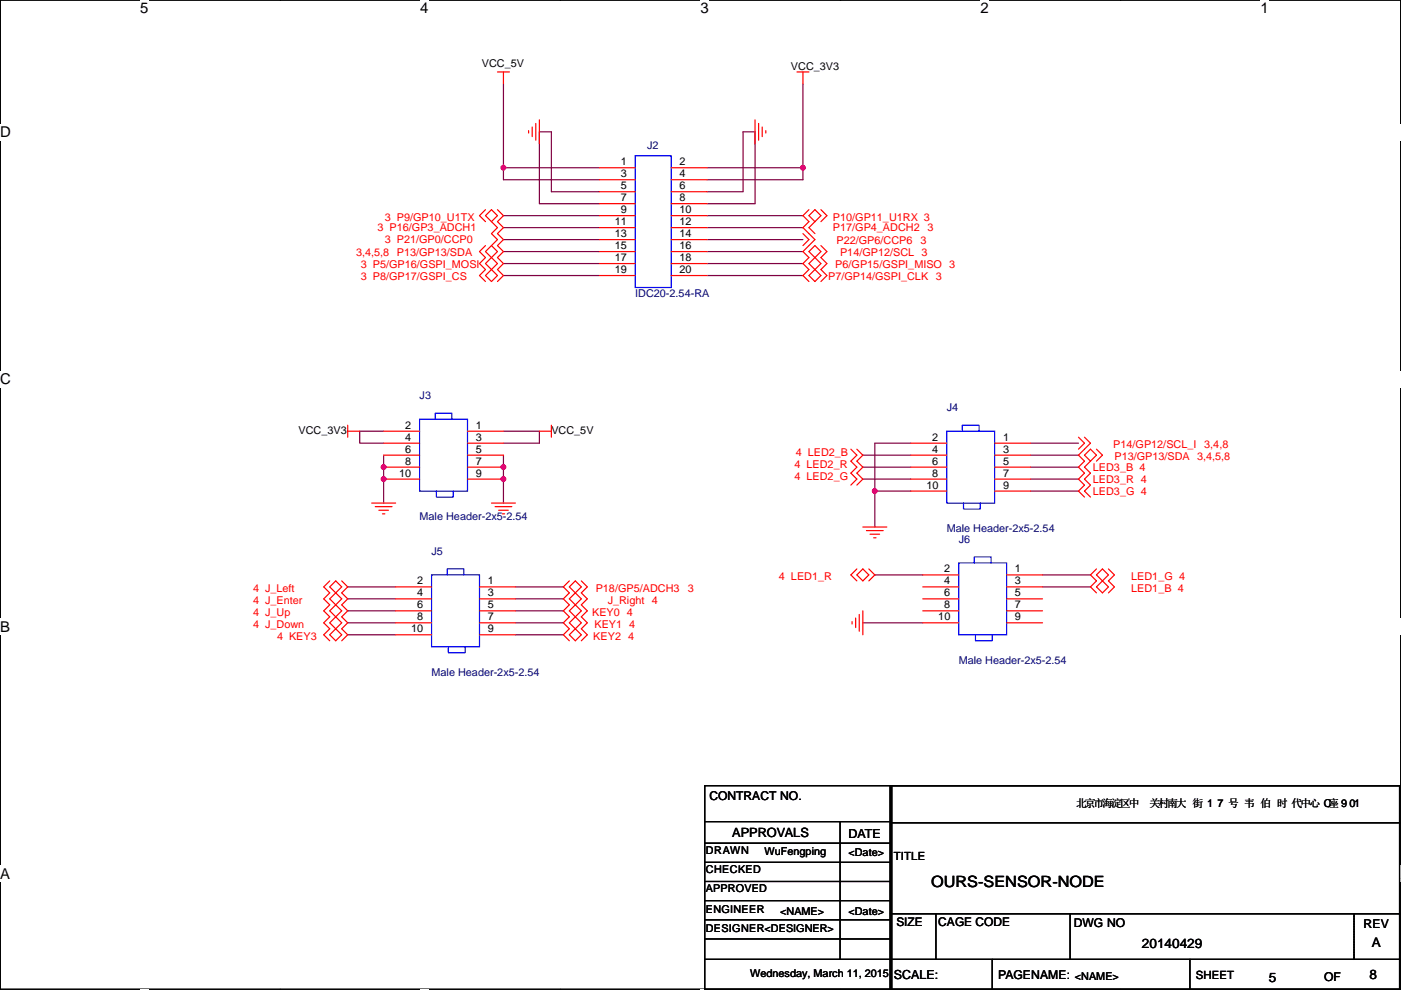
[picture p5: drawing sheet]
<svg xmlns="http://www.w3.org/2000/svg" width="297mm" height="210mm" viewBox="0 0 297 210" stroke-linecap="round" stroke-linejoin="round" font-family="sans-serif">
<path d="M.1 0h296.9v209.8h-296.9z" fill="none" stroke="#000" stroke-width=".25"/>
<g fill="#fff">
<path d="M29.7 0h1.8v3.5h-1.8z"/>
<path d="M29.7 209.8l1.8 .1z"/>
</g>
<path d="M59.4 0h.1M59.4 209.8h.1" fill="none" stroke="#000" stroke-width=".25"/>
<g fill="#fff">
<path d="M89.1 0h1.8v3.5h-1.8z"/>
<path d="M89.1 209.8l1.8 .1z"/>
</g>
<path d="M118.8 0h.1M118.8 209.8h.1" fill="none" stroke="#000" stroke-width=".25"/>
<g fill="#fff">
<path d="M148.5 0h1.8v3.5h-1.8z"/>
<path d="M148.5 209.8l1.8 .1z"/>
</g>
<path d="M178.2 0h.1M178.2 209.8h.1" fill="none" stroke="#000" stroke-width=".25"/>
<g fill="#fff">
<path d="M207.9 0h1.7v3.5h-1.7z"/>
<path d="M207.9 209.8l1.7 .1z"/>
</g>
<path d="M237.6 0h.1M237.6 209.8h.1" fill="none" stroke="#000" stroke-width=".25"/>
<g fill="#fff">
<path d="M267.3 0h1.7v3.5h-1.7z"/>
<path d="M267.3 209.8l1.7 .1z"/>
<path d="M.1 26.2h2.2v3.6h-2.2z"/>
<path d="M297 26.2v3.6z"/>
<path d="M.1 78.7h2.2v3.5h-2.2z"/>
<path d="M297 78.7v3.5z"/>
</g>
<path d="M.1 52.5h.1M297 52.5h.1" fill="none" stroke="#000" stroke-width=".25"/>
<g fill="#fff">
<path d="M.1 131.1h2.1v3.6h-2.1z"/>
<path d="M297 131.1v3.6z"/>
</g>
<path d="M.1 104.9h.1M297 104.9h.1" fill="none" stroke="#000" stroke-width=".25"/>
<g fill="#fff">
<path d="M0 183.6h2.2v3.5h-2.2z"/>
<path d="M297 183.6v3.5z"/>
</g>
<g fill="none" stroke="#000" stroke-width=".25">
<path d="M.1 157.4h.1M297 157.4h.1M149.4 166.6h39.6v43.2h-39.6zM149.4 174.3h39.4M149.4 178.8h39.4M178.1 174.3v29.2M188.8 166.6h107.9v43.2h-107.9zM188.8 166.6h.2v43.2h-.2zM189 174.5h108M296.7 166.6h-107.9v43.2M297 174.5h.1M149.4 182.9h39.4"/>
<path d="M149.4 187h39.4M149.4 191h39.4M149.4 195.1h39.4M149.4 199.2h39.4M188.8 193.8h107.9M198.4 193.8v9.7M226.9 193.8v9.7M287.1 193.8v9.7M149.4 203.5h147.3M188.8 209.8h.1M210.4 209.8h.1M210.4 203.5v6.3"/>
<path d="M252.3 209.8h.1M252.3 203.5v6.3"/>
</g>
<g fill="none" stroke="#800040" stroke-width=".25">
<path d="M106.7 17.8v17.8M170.2 17.8v17.8M106.7 35.6v2.5h20.4M106.7 35.6h20.4M149.9 35.6h20.3M170.2 35.6v2.5h-20.3M106.7 45.7h20.4M106.7 48.3h20.4M106.7 50.8h20.4M106.7 53.4h20.4M106.7 55.9h20.4M106.7 58.4h20.4"/>
<path d="M127.1 40.7h-10.2v-12.7h-2.5v15.2h12.7M149.9 40.7h7.6v-12.7h2.6v15.2h-10.2M149.9 45.7h20.3M149.9 48.3h20.3M149.9 50.8h20.3M149.9 53.4h20.3M149.9 55.9h20.3M149.9 58.4h20.3M81.3 91.5h-5v2.5h5M81.3 96.5v10.2M106.7 96.5v10.2M106.7 91.5h7.7v2.5h-7.7"/>
<path d="M182.9 99.1h10.2M182.9 96.5h10.2M193.1 94h-7.6v10.2M218.5 99.1h10.2M218.5 96.5h10.2M218.5 94h10.2M182.9 101.6h10.2M185.5 104.2h7.6M185.5 104.2v7.6M218.5 101.6h10.2M218.5 104.2h10.2M73.7 129.6h10.2"/>
<path d="M73.7 127h10.2M73.7 132.1h10.2M73.7 124.5h10.2M73.7 134.6h10.2M109.3 132.1h10.1M109.3 129.6h10.1M109.3 127h10.1M109.3 124.5h10.1M109.3 134.6h10.1M182.9 132.1h12.7M185.5 121.9h10.1M221 124.5h10.2"/>
<path d="M221 121.9h10.2"/>
</g>
<g fill="#f0f" stroke="#f0f" stroke-width=".25">
<circle cx="170.2" cy="35.6" r=".5"/>
<circle cx="106.7" cy="35.6" r=".5"/>
<circle cx="106.7" cy="99.1" r=".5"/>
<circle cx="81.3" cy="101.6" r=".5"/>
<circle cx="106.7" cy="101.6" r=".5"/>
<circle cx="81.3" cy="99.1" r=".5"/>
<circle cx="185.5" cy="104.1" r=".5"/>
</g>
<g fill="none" stroke="#f00" stroke-width=".25">
<path d="M105.5 15.3h2.5M106.7 15.3v2.5M169 15.3h2.5M170.2 15.3v2.5M112.1 27.7v.5M112.8 26.9v2.1M113.6 26.2v3.5M114.4 25.4v5.1M127.1 35.6h7.6M127.1 38.1h7.6M142.3 35.6h7.6M142.3 38.1h7.6"/>
<path d="M160.1 25.4v5.1M160.8 26.2v3.5M161.6 26.9v2.1M162.4 27.7v.5M102.9 52.1l-1.2 1.3 1.2 1.2-1.2 1.3 1.2 1.3-1.2 1.2 1.2 1.3M102.9 44.5l-1.2 1.2 1.2 1.3M102.9 45.7l1.3-1.2 1.3 1.2-1.3 1.3zM104.2 57.2l1.3 1.2-1.3 1.3-1.3-1.3zM104.2 54.6l1.3 1.3-1.3 1.3M104.2 52.1l1.3 1.3-1.3 1.2M104.2 54.6l-1.3 1.3 1.3 1.3M104.2 52.1l-1.3 1.3 1.3 1.2"/>
<path d="M104.2 47l1.3 1.3-1.3 1.3 1.3 1.2-1.3 1.3M105.5 44.5l1.2 1.2-1.2 1.3 1.2 1.3-1.2 1.3 1.2 1.2-1.2 1.3 1.2 1.3-1.2 1.2 1.2 1.3-1.2 1.3 1.2 1.2-1.2 1.3M127.1 40.7h7.6M127.1 43.2h7.6M127.1 45.7h7.6M127.1 48.3h7.6M127.1 50.8h7.6M127.1 53.4h7.6M127.1 55.9h7.6M127.1 58.4h7.6M142.3 40.7h7.6M142.3 43.2h7.6"/>
<path d="M142.3 45.7h7.6M142.3 48.3h7.6M142.3 50.8h7.6M142.3 53.4h7.6M142.3 55.9h7.6M142.3 58.4h7.6M170.2 49.6l1.3 1.2-1.3 1.3M171.5 44.5l-1.3 1.2 1.3 1.3-1.3 1.3 2.6 2.5-2.6 2.6 1.3 1.2-1.3 1.3 1.3 1.3-1.3 1.2 1.3 1.3M171.5 58.4l1.3-1.2 1.3 1.2-1.3 1.3zM172.8 54.6l1.3 1.3-1.3 1.3M172.8 52.1l1.3 1.3-1.3 1.2-1.3-1.2zM172.8 44.5l1.3 1.2-1.3 1.3-1.3-1.3z"/>
<path d="M172.8 47l-1.3 1.3 1.3 1.3M172.8 54.6l-1.3 1.3 1.3 1.3M174.1 52.1l1.2 1.3-1.2 1.2 1.2 1.3-1.2 1.3 1.2 1.2-1.2 1.3M174.1 44.5l1.2 1.2-1.2 1.3M73.7 91.5h2.6M73.7 90.2v2.5M81.3 91.5h7.7M81.3 94h7.7M81.3 96.5h7.7M81.3 99.1h7.7M99.1 91.5h7.6M99.1 94h7.6"/>
<path d="M99.1 96.5h7.6M99.1 99.1h7.6M114.4 91.5h2.5M116.9 90.2v2.5M180.4 95.3l1.3 1.2-1.3 1.3 1.3 1.3-1.3 1.3 1.3 1.2-1.3 1.3M181.7 95.3l1.2 1.2-1.2 1.3 1.2 1.3-1.2 1.3 1.2 1.2-1.2 1.3M193.1 94h7.6M193.1 96.5h7.6M193.1 99.1h7.6M210.9 94h7.6M210.9 96.5h7.6M210.9 99.1h7.6"/>
<path d="M228.7 92.7l1.2 1.3-1.2 1.3M229.9 92.7l1.3 1.3-2.5 2.5 1.2 1.3-1.2 1.3 1.2 1.3-1.2 1.2 1.2 1.3-1.2 1.3 1.2 1.2M229.9 96.5l1.3-1.2 1.3 1.2-1.3 1.3zM231.2 97.8l-1.3 1.3 1.3 1.3-1.3 1.2 1.3 1.3-1.3 1.3 1.3 1.2M232.5 95.3l1.2 1.2-1.2 1.3M78.8 106.7h5.1M79.6 107.5h3.5M80.3 108.2h2.1M81.1 109h.5M81.3 101.6h7.7M99.1 101.6h7.6M104.2 106.7h5.1"/>
<path d="M105 107.5h3.5M105.7 108.2h2.1M106.5 109h.5M182.9 111.8h5.1M183.7 112.5h3.6M184.5 113.3h2M185.2 114.1h.5M193.1 101.6h7.6M193.1 104.2h7.6M210.9 101.6h7.6M210.9 104.2h7.6M69.9 123.2l-1.3 1.3 1.3 1.3-1.3 1.2 1.3 1.3-1.3 1.3 1.3 1.2-1.3 1.3 1.3 1.3-1.3 1.2 1.3 1.3"/>
<path d="M69.9 124.5l1.3-1.3 1.3 1.3-1.3 1.3zM71.2 125.8l1.3 1.2-1.3 1.3M71.2 128.3l1.3 1.3-1.3 1.2M71.2 130.8l1.3 1.3-1.3 1.3M71.2 133.4l1.3 1.2-1.3 1.3-1.3-1.3zM71.2 125.8l-1.3 1.2 1.3 1.3M71.2 128.3l-1.3 1.3 1.3 1.2M71.2 130.8l-1.3 1.3 1.3 1.3M72.5 123.2l1.2 1.3-1.2 1.3 1.2 1.2-1.2 1.3 1.2 1.3-1.2 1.2 1.2 1.3-1.2 1.3 1.2 1.2-1.2 1.3M83.9 124.5h7.6M83.9 127h7.6M83.9 129.6h7.6"/>
<path d="M83.9 132.1h7.6M83.9 134.6h7.6M101.7 124.5h7.6M101.7 127h7.6M101.7 129.6h7.6M101.7 132.1h7.6M101.7 134.6h7.6M120.7 123.2l-1.3 1.3 1.3 1.3-1.3 1.2 1.3 1.3-1.3 1.3 1.3 1.2-1.3 1.3 1.3 1.3-1.3 1.2 1.3 1.3M120.7 134.6l1.3-1.2 1.3 1.2-1.3 1.3zM122 123.2l1.3 1.3-1.3 1.3-1.3-1.3zM122 125.8l1.3 1.2-1.3 1.3M122 128.3l1.3 1.3-1.3 1.2"/>
<path d="M122 130.8l1.3 1.3-1.3 1.3M122 125.8l-1.3 1.2 1.3 1.3M122 128.3l-1.3 1.3 1.3 1.2M122 130.8l-1.3 1.3 1.3 1.3M123.3 123.2l1.2 1.3-1.2 1.3 1.2 1.2-1.2 1.3 1.2 1.3-1.2 1.2 1.2 1.3-1.2 1.3 1.2 1.2-1.2 1.3M180.7 131.8v.6M181.4 131.1v2M181.7 121.9l1.2-1.2 1.3 1.2-1.3 1.3zM181.7 120.7l-1.3 1.2 1.3 1.3M182.2 130.3v3.6M182.9 129.6v5M184.2 120.7l1.3 1.2-1.3 1.3"/>
<path d="M195.6 121.9h7.7M195.6 124.5h7.7M195.6 127h7.7M195.6 129.6h7.7M195.6 132.1h7.7M213.4 121.9h7.6M213.4 124.5h7.6M213.4 127h7.6M213.4 129.6h7.6M213.4 132.1h7.6M232.5 121.9l1.2-1.2 1.3 1.2-1.3 1.3zM232.5 124.5l1.2-1.3 1.3 1.3-1.3 1.3z"/>
<path d="M232.5 120.7l-1.3 1.2 1.3 1.3-1.3 1.3 1.3 1.3M235 120.7l1.3 1.2-1.3 1.3 1.3 1.3-1.3 1.3"/>
</g>
<path d="M287.1 193.8v9.7M287.1 203.5h.1" fill="none" stroke="#000" stroke-width=".25" stroke-dasharray="0 .5"/>
<g fill="none" stroke="#00f" stroke-width=".25">
<path d="M134.7 33h7.6v28h-7.6zM89 88.9h10.1v15.3h-10.1zM92.3 88.9v-1.2h3.5v1.2M200.7 91.5h10.2v15.2h-10.2zM204 91.5v-1.3h3.6v1.3M92.5 104.2v1.2h3.6v-1.2M203.3 119.4h10.1v15.2h-10.1zM204.3 106.7v1.3h3.5v-1.3M206.6 119.4v-1.3h3.5v1.3M91.5 121.9h10.2v15.3h-10.2zM94.8 121.9v-1.2h3.6v1.2M95.1 137.2v1.3h3.5v-1.3"/>
<path d="M206.8 134.6v1.3h3.6v-1.3"/>
</g>
<text font-size="3.3" x="197.4" y="188.2">OURS-SENSOR-NODE</text>
<g font-size="3.2">
<text x="29.7" y="2.8">5</text>
<text x="89.1" y="2.8">4</text>
<text x="148.5" y="2.8">3</text>
<text x="207.9" y="2.8">2</text>
<text x="267.3" y="2.8">1</text>
<text x=".1" y="29.1">D</text>
<text x=".1" y="81.5">C</text>
<text x=".1" y="134">B</text>
<text x=".1" y="186.4">A</text>
<text x="297" y="186.4">A</text>
</g>
<g font-size="2.8">
<text x="242.1" y="201.1">20140429</text>
<text x="290.9" y="200.9">A</text>
<text x="269" y="208.3">5</text>
<text x="290.4" y="207.8">8</text>
</g>
<text font-size="2.7" x="155.3" y="177.5">APPROVALS</text>
<g font-size="2.6">
<text x="150.4" y="169.7">CONTRACT NO.</text>
<text x="179.9" y="177.7">DATE</text>
<text x="227.6" y="196.6">DWG NO</text>
<text x="289.1" y="196.9">REV</text>
<text x="189.5" y="207.6">SCALE:</text>
<text x="211.6" y="207.6">PAGENAME:</text>
<text x="280.7" y="208.1">OF</text>
</g>
<g font-size="2.5">
<text x="190.1" y="196.3">SIZE</text>
<text x="198.9" y="196.3">CAGE CODE</text>
</g>
<g font-size="2.4">
<text x="189.5" y="182.5">TITLE</text>
<text x="253.6" y="207.7">SHEET</text>
</g>
<g font-size="2.3">
<text x="102.2" y="14.3">VCC_5V</text>
<text x="167.7" y="14.8">VCC_3V3</text>
<text x="131.6" y="35.1">1</text>
<text x="144.1" y="35.1">2</text>
<text x="131.6" y="37.6">3</text>
<text x="131.6" y="40.1">5</text>
<text x="144.1" y="37.6">4</text>
<text x="144.1" y="40.1">6</text>
<text x="130.4" y="47.8">11</text>
<text x="131.6" y="42.7">7</text>
<text x="131.6" y="45.2">9</text>
<text x="144.1" y="42.7">8</text>
<text x="144.1" y="45.2">10</text>
<text x="144.1" y="47.8">12</text>
<text x="130.4" y="50.3">13</text>
<text x="130.4" y="52.8">15</text>
<text x="144.1" y="50.3">14</text>
<text x="144.1" y="52.8">16</text>
<text x="130.4" y="55.4">17</text>
<text x="130.4" y="57.9">19</text>
<text x="144.1" y="55.4">18</text>
<text x="144.1" y="57.9">20</text>
<text x="63.3" y="92">VCC_3V3</text>
<text x="85.9" y="90.9">2</text>
<text x="85.9" y="93.5">4</text>
<text x="100.9" y="90.9">1</text>
<text x="100.9" y="93.5">3</text>
<text x="116.9" y="92">VCC_5V</text>
<text x="197.7" y="93.5">2</text>
<text x="212.7" y="93.5">1</text>
<text x="84.6" y="101.1">10</text>
<text x="85.9" y="96">6</text>
<text x="85.9" y="98.6">8</text>
<text x="100.9" y="96">5</text>
<text x="100.9" y="98.6">7</text>
<text x="100.9" y="101.1">9</text>
<text x="197.7" y="96">4</text>
<text x="197.7" y="98.6">6</text>
<text x="197.7" y="101.1">8</text>
<text x="212.7" y="96">3</text>
<text x="212.7" y="98.6">5</text>
<text x="212.7" y="101.1">7</text>
<text x="196.4" y="103.6">10</text>
<text x="212.7" y="103.6">9</text>
<text x="88.5" y="124">2</text>
<text x="103.4" y="124">1</text>
<text x="200.2" y="121.4">2</text>
<text x="200.2" y="124">4</text>
<text x="215.2" y="121.4">1</text>
<text x="215.2" y="124">3</text>
<text x="88.5" y="126.5">4</text>
<text x="88.5" y="129">6</text>
<text x="88.5" y="131.6">8</text>
<text x="103.4" y="126.5">3</text>
<text x="103.4" y="129">5</text>
<text x="103.4" y="131.6">7</text>
<text x="198.9" y="131.6">10</text>
<text x="200.2" y="126.5">6</text>
<text x="200.2" y="129">8</text>
<text x="215.2" y="126.5">5</text>
<text x="215.2" y="129">7</text>
<text x="215.2" y="131.6">9</text>
<text x="87.2" y="134.1">10</text>
<text x="103.4" y="134.1">9</text>
<text x="228.2" y="171.2">北京市海淀区中</text>
<text x="243.7" y="171.2">关村南大 街 1 7 号 韦 伯 时 代中心 C座 9 01</text>
<text x="149.7" y="181.1">DRAWN</text>
<text x="149.7" y="185.2">CHECKED</text>
<text x="162.1" y="181.4">WuFengping</text>
<text x="179.9" y="181.7">&lt;Date&gt;</text>
<text x="149.7" y="189.3">APPROVED</text>
<text x="149.7" y="193.6">ENGINEER</text>
<text x="149.7" y="197.7">DESIGNER&lt;DESIGNER&gt;</text>
<text x="165.4" y="194.1">&lt;NAME&gt;</text>
<text x="179.9" y="194.1">&lt;Date&gt;</text>
<text x="159.1" y="207.3">Wednesday, March 11, 2015</text>
<text x="227.9" y="207.8">&lt;NAME&gt;</text>
</g>
<g font-size="2.3" fill="#000080">
<text x="137.2" y="31.5">J2</text>
<text x="134.7" y="63">IDC20-2.54-RA</text>
<text x="89" y="84.6">J3</text>
<text x="200.7" y="87.2">J4</text>
<text x="89" y="110.3">Male Header-2x5-2.54</text>
<text x="200.7" y="112.8">Male Header-2x5-2.54</text>
<text x="91.5" y="117.6">J5</text>
<text x="203.3" y="115.1">J6</text>
<text x="91.5" y="143.3">Male Header-2x5-2.54</text>
<text x="203.3" y="140.8">Male Header-2x5-2.54</text>
</g>
<g font-size="2.3" fill="#f00">
<text x="81.6" y="46.8">3 P9/GP10_U1TX</text>
<text x="176.6" y="46.8">P10/GP11_U1RX 3</text>
<text x="80.1" y="49.1">3 P16/GP3_ADCH1</text>
<text x="81.6" y="51.6">3 P21/GP0/CCP0</text>
<text x="176.6" y="49.1">P17/GP4_ADCH2</text>
<text x="177.4" y="51.9">P22/GP6/CCP6</text>
<text x="195.1" y="51.9">3</text>
<text x="196.7" y="49.1">3</text>
<text x="75.5" y="54.4">3,4,5,8 P13/GP13/SDA</text>
<text x="76.5" y="59.5">3 P8/GP17/GSPI_CS</text>
<text x="76.5" y="56.9">3 P5/GP16/GSPI_MOSI</text>
<text x="175.6" y="59.5">P7/GP14/GSPI_CLK</text>
<text x="177.1" y="56.9">P6/GP15/GSPI_MISO 3</text>
<text x="178.1" y="54.4">P14/GP12/SCL 3</text>
<text x="198.4" y="59.5">3</text>
<text x="236" y="95">P14/GP12/SCL_I</text>
<text x="255.3" y="95">3,4,8</text>
<text x="168.5" y="99.4">4 LED2_R</text>
<text x="168.5" y="101.9">4 LED2_G</text>
<text x="168.7" y="96.8">4 LED2_B</text>
<text x="231.7" y="99.9">LED3_B 4</text>
<text x="236.3" y="97.6">P13/GP13/SDA 3,4,5,8</text>
<text x="231.7" y="104.9">LED3_G 4</text>
<text x="231.7" y="102.4">LED3_R 4</text>
<text x="53.7" y="125.5">4 J_Left</text>
<text x="126.3" y="125.5">P18/GP5/ADCH3</text>
<text x="145.9" y="125.5">3</text>
<text x="165.2" y="123">4 LED1_R</text>
<text x="239.8" y="123">LED1_G 4</text>
<text x="239.8" y="125.5">LED1_B 4</text>
<text x="53.7" y="128.1">4 J_Enter</text>
<text x="53.7" y="130.6">4 J_Up</text>
<text x="125.5" y="130.6">KEY0 4</text>
<text x="128.8" y="128.1">J_Right 4</text>
<text x="53.7" y="133.1">4 J_Down</text>
<text x="58.7" y="135.7">4 KEY3</text>
<text x="125.8" y="135.7">KEY2 4</text>
<text x="126" y="133.1">KEY1 4</text>
</g>
</svg>
